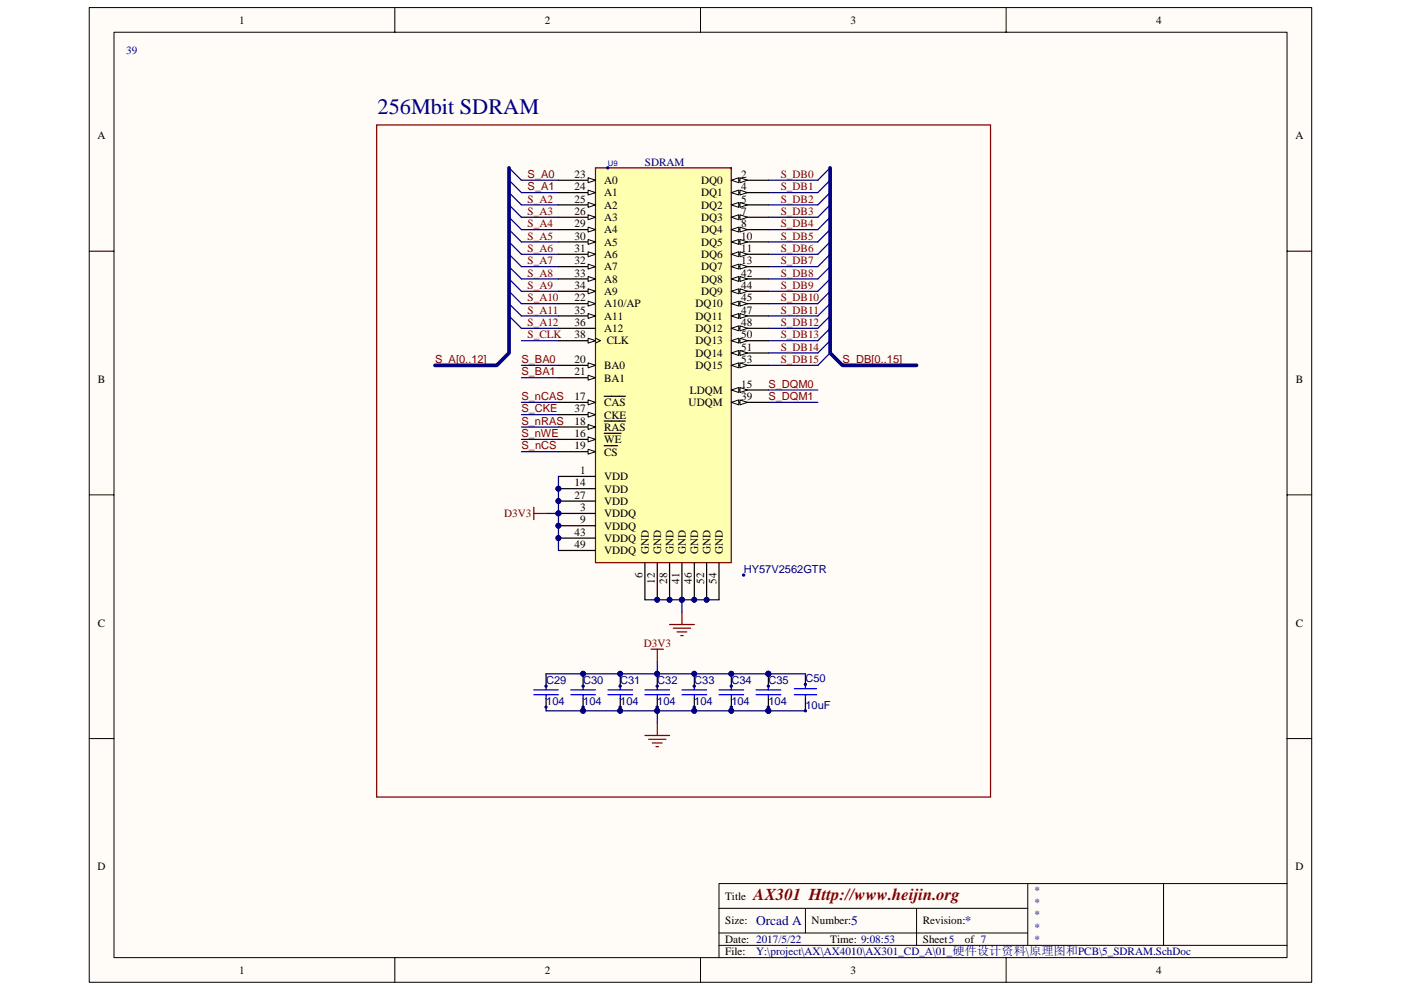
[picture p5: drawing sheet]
<svg xmlns="http://www.w3.org/2000/svg" width="297mm" height="210mm" viewBox="0 0 297 210" stroke-linecap="round" stroke-linejoin="round" font-family="sans-serif">
<path d="M18.9 1.6h259.2v206.7h-259.2z" fill="#fffcf8"/>
<path d="M18.9 1.6h259.2v206.7h-259.2z" fill="none" stroke="#000" stroke-width=".21"/>
<path d="M24.2 6.9h248.7v196.2h-248.7z" fill="#fffcf8"/>
<g fill="none" stroke="#000" stroke-width=".21">
<path d="M24.2 6.8h248.7v196.3h-248.7zM83.7 1.6v5.2M148.5 1.6v5.2M213.3 1.6v5.2M18.9 53.3h5.2M272.9 53.3h5.2M18.9 105h5.2M272.9 105h5.2M18.9 156.7h5.2M272.9 156.7h5.2M152.4 197.9h65.5M152.4 192.7h65.5"/>
<path d="M170.8 192.7v5.2M194.3 192.7v7.8M217.9 187.4v13.1M246.7 187.4h-94.3v15.7M272.9 187.4h-26.2v13.1M83.7 203.1v5.3M148.5 203.1v5.3M152.4 200.5h120.5M213.3 203.1v5.3"/>
</g>
<g fill="none" stroke="#000080" stroke-width=".26">
<path d="M110.6 38.2h7.8M162.9 38.2h10.5M110.6 48.7h7.8M110.6 51.3h7.8M110.6 53.9h7.8M110.6 56.6h7.8M110.6 59.2h7.8M110.6 40.9h7.8M110.6 43.5h7.8M110.6 46.1h7.8M162.9 48.7h10.5M162.9 51.3h10.5"/>
<path d="M162.9 53.9h10.5M162.9 56.6h10.5M162.9 59.2h10.5M162.9 40.9h10.5M162.9 43.5h10.5M162.9 46.1h10.5M110.6 61.8h7.8M110.6 64.4h7.8M110.6 67h7.8M110.6 72.3h7.8M110.6 77.5h7.8M110.6 69.6h7.8"/>
<path d="M162.9 61.8h10.5M162.9 64.4h10.5M162.9 67h10.5M162.9 77.5h10.5M162.9 69.6h10.5M162.9 72.3h10.5M162.9 74.9h10.5M110.6 95.8h7.8M110.6 80.1h7.8M110.6 85.3h7.8M110.6 87.9h7.8M110.6 90.6h7.8"/>
<path d="M110.6 93.2h7.8M162.9 85.3h10.5M162.9 82.7h10.5M115.8 108.9h2.6M144.6 127.2v2.6"/>
</g>
<g fill="#000080" stroke="#000080" stroke-width=".21">
<circle cx="144.6" cy="127.2" r=".52"/>
<circle cx="118.4" cy="108.9" r=".51"/>
</g>
<path d="M126.3 35.6v83.7h28.7v-83.7z" fill-rule="evenodd" fill="#ffffb0" stroke="#800000" stroke-width=".26"/>
<path d="M155.1 38.2h7.8" fill="none" stroke="#000" stroke-width=".26"/>
<path d="M155.1 38.2l1.5-.5v1.1z" fill="#fffcf8"/>
<path d="M155.1 38.2l1.5-.5v1.1z" fill="none" stroke="#000" stroke-width=".21"/>
<path d="M156.9 37.7l1.6 .5-1.6 .6z" fill="#fffcf8"/>
<path d="M156.9 37.7l1.6 .5-1.6 .6z" fill="none" stroke="#000" stroke-width=".21"/>
<path d="M155.1 40.9h7.8" fill="none" stroke="#000" stroke-width=".26"/>
<path d="M155.1 40.9l1.5-.6v1.1z" fill="#fffcf8"/>
<path d="M155.1 40.9l1.5-.6v1.1z" fill="none" stroke="#000" stroke-width=".21"/>
<path d="M156.9 40.3l1.6 .6-1.6 .5z" fill="#fffcf8"/>
<path d="M156.9 40.3l1.6 .6-1.6 .5z" fill="none" stroke="#000" stroke-width=".21"/>
<path d="M118.4 48.7h7.9" fill="none" stroke="#000" stroke-width=".26"/>
<path d="M124.7 48.2l1.6 .5-1.6 .5z" fill="#fffcf8"/>
<path d="M124.7 48.2l1.6 .5-1.6 .5zM126.3 71.7l1 .6-1 .5" fill="none" stroke="#000" stroke-width=".21"/>
<path d="M118.4 72.3h7.9" fill="none" stroke="#000" stroke-width=".26"/>
<path d="M124.7 71.7l1.6 .6-1.6 .5z" fill="#fffcf8"/>
<path d="M124.7 71.7l1.6 .6-1.6 .5z" fill="none" stroke="#000" stroke-width=".21"/>
<path d="M155.1 85.3h7.8" fill="none" stroke="#000" stroke-width=".26"/>
<path d="M155.1 85.3l1.5-.5v1.1z" fill="#fffcf8"/>
<path d="M155.1 85.3l1.5-.5v1.1z" fill="none" stroke="#000" stroke-width=".21"/>
<path d="M156.9 84.8l1.6 .5-1.6 .6z" fill="#fffcf8"/>
<path d="M156.9 84.8l1.6 .5-1.6 .6z" fill="none" stroke="#000" stroke-width=".21"/>
<path d="M155.1 43.5h7.8" fill="none" stroke="#000" stroke-width=".26"/>
<path d="M155.1 43.5l1.5-.6v1.1z" fill="#fffcf8"/>
<path d="M155.1 43.5l1.5-.6v1.1z" fill="none" stroke="#000" stroke-width=".21"/>
<path d="M156.9 42.9l1.6 .6-1.6 .5z" fill="#fffcf8"/>
<path d="M156.9 42.9l1.6 .6-1.6 .5z" fill="none" stroke="#000" stroke-width=".21"/>
<path d="M155.1 46.1h7.8" fill="none" stroke="#000" stroke-width=".26"/>
<path d="M155.1 46.1l1.5-.5v1z" fill="#fffcf8"/>
<path d="M155.1 46.1l1.5-.5v1z" fill="none" stroke="#000" stroke-width=".21"/>
<path d="M156.9 45.6l1.6 .5-1.6 .5z" fill="#fffcf8"/>
<path d="M156.9 45.6l1.6 .5-1.6 .5z" fill="none" stroke="#000" stroke-width=".21"/>
<path d="M118.4 38.2h7.9" fill="none" stroke="#000" stroke-width=".26"/>
<path d="M124.7 37.7l1.6 .5-1.6 .6z" fill="#fffcf8"/>
<path d="M124.7 37.7l1.6 .5-1.6 .6z" fill="none" stroke="#000" stroke-width=".21"/>
<path d="M118.4 40.9h7.9" fill="none" stroke="#000" stroke-width=".26"/>
<path d="M124.7 40.3l1.6 .6-1.6 .5z" fill="#fffcf8"/>
<path d="M124.7 40.3l1.6 .6-1.6 .5z" fill="none" stroke="#000" stroke-width=".21"/>
<path d="M118.4 43.5h7.9" fill="none" stroke="#000" stroke-width=".26"/>
<path d="M124.7 42.9l1.6 .6-1.6 .5z" fill="#fffcf8"/>
<path d="M124.7 42.9l1.6 .6-1.6 .5z" fill="none" stroke="#000" stroke-width=".21"/>
<path d="M118.4 46.1h7.9" fill="none" stroke="#000" stroke-width=".26"/>
<path d="M124.7 45.6l1.6 .5-1.6 .5z" fill="#fffcf8"/>
<path d="M124.7 45.6l1.6 .5-1.6 .5z" fill="none" stroke="#000" stroke-width=".21"/>
<path d="M118.4 51.3h7.9" fill="none" stroke="#000" stroke-width=".26"/>
<path d="M124.7 50.8l1.6 .5-1.6 .5z" fill="#fffcf8"/>
<path d="M124.7 50.8l1.6 .5-1.6 .5z" fill="none" stroke="#000" stroke-width=".21"/>
<path d="M118.4 53.9h7.9" fill="none" stroke="#000" stroke-width=".26"/>
<path d="M124.7 53.4l1.6 .5-1.6 .6z" fill="#fffcf8"/>
<path d="M124.7 53.4l1.6 .5-1.6 .6z" fill="none" stroke="#000" stroke-width=".21"/>
<path d="M118.4 56.6h7.9" fill="none" stroke="#000" stroke-width=".26"/>
<path d="M124.7 56l1.6 .6-1.6 .5z" fill="#fffcf8"/>
<path d="M124.7 56l1.6 .6-1.6 .5z" fill="none" stroke="#000" stroke-width=".21"/>
<path d="M118.4 59.2h7.9" fill="none" stroke="#000" stroke-width=".26"/>
<path d="M124.7 58.7l1.6 .5-1.6 .5z" fill="#fffcf8"/>
<path d="M124.7 58.7l1.6 .5-1.6 .5z" fill="none" stroke="#000" stroke-width=".21"/>
<path d="M118.4 61.8h7.9" fill="none" stroke="#000" stroke-width=".26"/>
<path d="M124.7 61.3l1.6 .5-1.6 .5z" fill="#fffcf8"/>
<path d="M124.7 61.3l1.6 .5-1.6 .5z" fill="none" stroke="#000" stroke-width=".21"/>
<path d="M118.4 64.4h7.9" fill="none" stroke="#000" stroke-width=".26"/>
<path d="M124.7 63.9l1.6 .5-1.6 .5z" fill="#fffcf8"/>
<path d="M124.7 63.9l1.6 .5-1.6 .5z" fill="none" stroke="#000" stroke-width=".21"/>
<path d="M118.4 67h7.9" fill="none" stroke="#000" stroke-width=".26"/>
<path d="M124.7 66.5l1.6 .5-1.6 .5z" fill="#fffcf8"/>
<path d="M124.7 66.5l1.6 .5-1.6 .5z" fill="none" stroke="#000" stroke-width=".21"/>
<path d="M118.4 80.1h7.9" fill="none" stroke="#000" stroke-width=".26"/>
<path d="M124.7 79.6l1.6 .5-1.6 .5z" fill="#fffcf8"/>
<path d="M124.7 79.6l1.6 .5-1.6 .5z" fill="none" stroke="#000" stroke-width=".21"/>
<path d="M118.4 77.5h7.9" fill="none" stroke="#000" stroke-width=".26"/>
<path d="M124.7 77l1.6 .5-1.6 .5z" fill="#fffcf8"/>
<path d="M124.7 77l1.6 .5-1.6 .5z" fill="none" stroke="#000" stroke-width=".21"/>
<path d="M155.1 48.7h7.8" fill="none" stroke="#000" stroke-width=".26"/>
<path d="M155.1 48.7l1.5-.5v1z" fill="#fffcf8"/>
<path d="M155.1 48.7l1.5-.5v1z" fill="none" stroke="#000" stroke-width=".21"/>
<path d="M156.9 48.2l1.6 .5-1.6 .5z" fill="#fffcf8"/>
<path d="M156.9 48.2l1.6 .5-1.6 .5z" fill="none" stroke="#000" stroke-width=".21"/>
<path d="M155.1 51.3h7.8" fill="none" stroke="#000" stroke-width=".26"/>
<path d="M155.1 51.3l1.5-.5v1z" fill="#fffcf8"/>
<path d="M155.1 51.3l1.5-.5v1z" fill="none" stroke="#000" stroke-width=".21"/>
<path d="M156.9 50.8l1.6 .5-1.6 .5z" fill="#fffcf8"/>
<path d="M156.9 50.8l1.6 .5-1.6 .5z" fill="none" stroke="#000" stroke-width=".21"/>
<path d="M155.1 53.9h7.8" fill="none" stroke="#000" stroke-width=".26"/>
<path d="M155.1 53.9l1.5-.5v1.1z" fill="#fffcf8"/>
<path d="M155.1 53.9l1.5-.5v1.1z" fill="none" stroke="#000" stroke-width=".21"/>
<path d="M156.9 53.4l1.6 .5-1.6 .6z" fill="#fffcf8"/>
<path d="M156.9 53.4l1.6 .5-1.6 .6z" fill="none" stroke="#000" stroke-width=".21"/>
<path d="M155.1 56.6h7.8" fill="none" stroke="#000" stroke-width=".26"/>
<path d="M155.1 56.6l1.5-.6v1.1z" fill="#fffcf8"/>
<path d="M155.1 56.6l1.5-.6v1.1z" fill="none" stroke="#000" stroke-width=".21"/>
<path d="M156.9 56l1.6 .6-1.6 .5z" fill="#fffcf8"/>
<path d="M156.9 56l1.6 .6-1.6 .5z" fill="none" stroke="#000" stroke-width=".21"/>
<path d="M155.1 59.2h7.8" fill="none" stroke="#000" stroke-width=".26"/>
<path d="M155.1 59.2l1.5-.5v1z" fill="#fffcf8"/>
<path d="M155.1 59.2l1.5-.5v1z" fill="none" stroke="#000" stroke-width=".21"/>
<path d="M156.9 58.7l1.6 .5-1.6 .5z" fill="#fffcf8"/>
<path d="M156.9 58.7l1.6 .5-1.6 .5z" fill="none" stroke="#000" stroke-width=".21"/>
<path d="M155.1 61.8h7.8" fill="none" stroke="#000" stroke-width=".26"/>
<path d="M155.1 61.8l1.5-.5v1z" fill="#fffcf8"/>
<path d="M155.1 61.8l1.5-.5v1z" fill="none" stroke="#000" stroke-width=".21"/>
<path d="M156.9 61.3l1.6 .5-1.6 .5z" fill="#fffcf8"/>
<path d="M156.9 61.3l1.6 .5-1.6 .5z" fill="none" stroke="#000" stroke-width=".21"/>
<path d="M155.1 64.4h7.8" fill="none" stroke="#000" stroke-width=".26"/>
<path d="M155.1 64.4l1.5-.5v1z" fill="#fffcf8"/>
<path d="M155.1 64.4l1.5-.5v1z" fill="none" stroke="#000" stroke-width=".21"/>
<path d="M156.9 63.9l1.6 .5-1.6 .5z" fill="#fffcf8"/>
<path d="M156.9 63.9l1.6 .5-1.6 .5z" fill="none" stroke="#000" stroke-width=".21"/>
<path d="M155.1 67h7.8" fill="none" stroke="#000" stroke-width=".26"/>
<path d="M155.1 67l1.5-.5v1z" fill="#fffcf8"/>
<path d="M155.1 67l1.5-.5v1z" fill="none" stroke="#000" stroke-width=".21"/>
<path d="M156.9 66.5l1.6 .5-1.6 .5z" fill="#fffcf8"/>
<path d="M156.9 66.5l1.6 .5-1.6 .5z" fill="none" stroke="#000" stroke-width=".21"/>
<path d="M155.1 69.6h7.8" fill="none" stroke="#000" stroke-width=".26"/>
<path d="M155.1 69.6l1.5-.5v1.1z" fill="#fffcf8"/>
<path d="M155.1 69.6l1.5-.5v1.1z" fill="none" stroke="#000" stroke-width=".21"/>
<path d="M156.9 69.1l1.6 .5-1.6 .6z" fill="#fffcf8"/>
<path d="M156.9 69.1l1.6 .5-1.6 .6z" fill="none" stroke="#000" stroke-width=".21"/>
<path d="M155.1 72.3h7.8" fill="none" stroke="#000" stroke-width=".26"/>
<path d="M155.1 72.3l1.5-.6v1.1z" fill="#fffcf8"/>
<path d="M155.1 72.3l1.5-.6v1.1z" fill="none" stroke="#000" stroke-width=".21"/>
<path d="M156.9 71.7l1.6 .6-1.6 .5z" fill="#fffcf8"/>
<path d="M156.9 71.7l1.6 .6-1.6 .5z" fill="none" stroke="#000" stroke-width=".21"/>
<path d="M155.1 74.9h7.8" fill="none" stroke="#000" stroke-width=".26"/>
<path d="M155.1 74.9l1.5-.6v1.1z" fill="#fffcf8"/>
<path d="M155.1 74.9l1.5-.6v1.1z" fill="none" stroke="#000" stroke-width=".21"/>
<path d="M156.9 74.3l1.6 .6-1.6 .5z" fill="#fffcf8"/>
<path d="M156.9 74.3l1.6 .6-1.6 .5z" fill="none" stroke="#000" stroke-width=".21"/>
<path d="M155.1 77.5h7.8" fill="none" stroke="#000" stroke-width=".26"/>
<path d="M155.1 77.5l1.5-.5v1z" fill="#fffcf8"/>
<path d="M155.1 77.5l1.5-.5v1z" fill="none" stroke="#000" stroke-width=".21"/>
<path d="M156.9 77l1.6 .5-1.6 .5z" fill="#fffcf8"/>
<path d="M156.9 77l1.6 .5-1.6 .5z" fill="none" stroke="#000" stroke-width=".21"/>
<path d="M155.1 82.7h7.8" fill="none" stroke="#000" stroke-width=".26"/>
<path d="M155.1 82.7l1.5-.5v1z" fill="#fffcf8"/>
<path d="M155.1 82.7l1.5-.5v1z" fill="none" stroke="#000" stroke-width=".21"/>
<path d="M156.9 82.2l1.6 .5-1.6 .5z" fill="#fffcf8"/>
<path d="M156.9 82.2l1.6 .5-1.6 .5z" fill="none" stroke="#000" stroke-width=".21"/>
<path d="M118.4 85.3h7.9" fill="none" stroke="#000" stroke-width=".26"/>
<path d="M124.7 84.8l1.6 .5-1.6 .6z" fill="#fffcf8"/>
<path d="M124.7 84.8l1.6 .5-1.6 .6z" fill="none" stroke="#000" stroke-width=".21"/>
<path d="M118.4 87.9h7.9M128.1 84.1h4.5" fill="none" stroke="#000" stroke-width=".26"/>
<path d="M124.7 87.4l1.6 .5-1.6 .6z" fill="#fffcf8"/>
<path d="M124.7 87.4l1.6 .5-1.6 .6z" fill="none" stroke="#000" stroke-width=".21"/>
<path d="M118.4 90.6h7.9" fill="none" stroke="#000" stroke-width=".26"/>
<path d="M124.7 90l1.6 .6-1.6 .5z" fill="#fffcf8"/>
<path d="M124.7 90l1.6 .6-1.6 .5z" fill="none" stroke="#000" stroke-width=".21"/>
<path d="M118.4 93.2h7.9M128.1 89.3h4.5" fill="none" stroke="#000" stroke-width=".26"/>
<path d="M124.7 92.7l1.6 .5-1.6 .5z" fill="#fffcf8"/>
<path d="M124.7 92.7l1.6 .5-1.6 .5z" fill="none" stroke="#000" stroke-width=".21"/>
<path d="M118.4 95.8h7.9M128.1 91.9h3.6" fill="none" stroke="#000" stroke-width=".26"/>
<path d="M124.7 95.3l1.6 .5-1.6 .5z" fill="#fffcf8"/>
<path d="M124.7 95.3l1.6 .5-1.6 .5z" fill="none" stroke="#000" stroke-width=".21"/>
<g fill="none" stroke="#000" stroke-width=".26">
<path d="M118.4 69.6h7.9M128.1 94.5h2.8M118.4 101h7.9M118.4 103.7h7.9M118.4 106.3h7.9M118.4 108.9h7.9M118.4 111.5h7.9M118.4 114.1h7.9M118.4 116.8h7.9M136.7 119.4v7.8M139.4 119.4v7.8M142 119.4v7.8"/>
<path d="M144.6 119.4v7.8M147.2 119.4v7.8M149.8 119.4v7.8M152.4 119.4v7.8M115.8 142.9v2.6M115.8 148.2v2.6M123.6 142.9v2.6M123.6 148.2v2.6M131.5 142.9v2.6M131.5 148.2v2.6M139.4 142.9v2.6M139.4 148.2v2.6"/>
<path d="M147.2 142.9v2.6M147.2 148.2v2.6M155.1 142.9v2.6M155.1 148.2v2.6M162.9 142.9v2.6M162.9 148.2v2.6M170.8 142.9v2.6M170.8 148.2v2.6"/>
</g>
<g fill="#000080" stroke="#000080" stroke-width=".21">
<path d="M154.9 149.8h.3l.1 .3h-.4z" fill-rule="evenodd"/>
<path d="M115.6 145.3h.3v.4h-.3z" fill-rule="evenodd"/>
<path d="M147 149.8h.4v.3h-.4z" fill-rule="evenodd"/>
<path d="M162.7 145.3h.4l-.1 .4h-.3z" fill-rule="evenodd"/>
<path d="M170.6 145h.4l-.1 .3h-.3z" fill-rule="evenodd"/>
<circle cx="118.4" cy="103.7" r=".52"/>
<circle cx="118.4" cy="106.3" r=".52"/>
<circle cx="118.4" cy="108.9" r=".51"/>
<circle cx="118.4" cy="111.5" r=".52"/>
<circle cx="118.4" cy="114.1" r=".52"/>
<circle cx="139.3" cy="127.2" r=".51"/>
<circle cx="142" cy="127.2" r=".51"/>
<circle cx="144.6" cy="127.2" r=".52"/>
<circle cx="147.2" cy="127.2" r=".51"/>
<circle cx="149.8" cy="127.2" r=".51"/>
<circle cx="128.9" cy="35.6" r=".25"/>
<circle cx="157.7" cy="122" r=".25"/>
<circle cx="139.3" cy="150.8" r=".51"/>
<circle cx="139.3" cy="142.9" r=".51"/>
<circle cx="139.3" cy="145.5" r=".25"/>
<circle cx="139.3" cy="150" r=".25"/>
<circle cx="123.6" cy="142.9" r=".52"/>
<circle cx="123.6" cy="150.8" r=".52"/>
<circle cx="123.6" cy="145.5" r=".25"/>
<circle cx="123.6" cy="150" r=".25"/>
<circle cx="131.5" cy="142.9" r=".51"/>
<circle cx="131.5" cy="150.8" r=".51"/>
<circle cx="131.5" cy="145.5" r=".25"/>
<circle cx="131.5" cy="150" r=".25"/>
<circle cx="155" cy="142.9" r=".51"/>
<circle cx="155" cy="150.8" r=".51"/>
<circle cx="155" cy="145.5" r=".25"/>
<circle cx="115.8" cy="150" r=".24"/>
<circle cx="147.2" cy="142.9" r=".51"/>
<circle cx="147.2" cy="150.8" r=".51"/>
<circle cx="147.2" cy="145.5" r=".25"/>
<circle cx="162.9" cy="142.9" r=".51"/>
<circle cx="162.9" cy="150.8" r=".51"/>
<circle cx="162.9" cy="150" r=".24"/>
<circle cx="170.8" cy="150.8" r=".24"/>
</g>
<g fill="none" stroke="#800000" stroke-width=".26">
<path d="M79.9 26.5h130.1v142.6h-130.1zM113.2 107.6v2.6M113.2 108.9h2.6M138 137.7h2.6M139.4 137.7v2.6M142 132.5h5.2M142.7 133.2h3.7M143.5 134h2.1M144.3 134.8h.5M144.6 129.8v2.7M136.7 156h5.3M137.5 156.8h3.7"/>
<path d="M138.3 157.6h2.1M139.1 158.4h.5M139.4 153.4v2.6"/>
</g>
<g fill="none" stroke="#000080" stroke-width=".26">
<path d="M107.9 38.2l2.7 2.7M107.9 35.6l2.7 2.6M176 38.2l-2.6 2.7M176 35.6l-2.6 2.6M107.9 48.7l2.7 2.6M107.9 46.1l2.7 2.6M107.9 43.5l2.7 2.6M107.9 40.9l2.7 2.6M107.9 59.2l2.7 2.6M107.9 56.6l2.7 2.6M107.9 53.9l2.7 2.7M107.9 51.3l2.7 2.6"/>
<path d="M176 48.7l-2.6 2.6M176 46.1l-2.6 2.6M176 43.5l-2.6 2.6M176 40.9l-2.6 2.6M176 59.2l-2.6 2.6M176 56.6l-2.6 2.6M176 53.9l-2.6 2.7M176 51.3l-2.6 2.6M107.9 64.4l2.7 2.6M107.9 61.8l2.7 2.6M107.9 67l2.7 2.6M176 69.6l-2.6 2.7"/>
<path d="M176 67l-2.6 2.6M176 64.4l-2.6 2.6M176 61.8l-2.6 2.6M176 74.9l-2.6 2.6M176 72.3l-2.6 2.6M118.4 101v15.8M136.7 127.2h15.7M115.8 142.9h55M115.8 150.8h55M139.4 140.3v2.6M139.4 150.8v2.6"/>
</g>
<g fill="none" stroke="#00f" stroke-width=".26">
<path d="M113.2 147.4h5.2M113.2 146.3h5.2M115.8 145.5v.8M115.8 147.4v.8M121 147.4h5.3M121 146.3h5.3M123.6 145.5v.8M123.6 147.4v.8M128.9 147.4h5.2M128.9 146.3h5.2M131.5 145.5v.8M131.5 147.4v.8"/>
<path d="M136.7 147.4h5.3M136.7 146.3h5.3M139.4 145.5v.8M139.4 147.4v.8M144.6 147.4h5.2M144.6 146.3h5.2M147.2 145.5v.8M147.2 147.4v.8M152.4 147.4h5.3M152.4 146.3h5.3M155.1 145.5v.8M155.1 147.4v.8"/>
<path d="M160.3 147.4h5.2M160.3 146.3h5.2M162.9 145.5v.8M162.9 147.4v.8M168.4 147.4h4.7M168.4 146.1h4.7M170.8 145.5v.6M170.8 147.4v.8"/>
</g>
<path d="M107.9 35.6v39.3l-2.6 2.6h-13.1M176 35.6v39.3l2.6 2.6h15.7" fill="none" stroke="#000080" stroke-width=".78"/>
<text font-size="4.7" fill="#000080" x="80" y="24.1">256Mbit SDRAM</text>
<text font-size="3.5" fill="#800000" x="159.8" y="190.8">AX301 Http://www.heijin.org</text>
<g font-size="2.8" fill="#000080">
<text x="160.3" y="196.2">Orcad A</text>
<text x="180.5" y="196.2">5</text>
<text x="204.6" y="196.2">*</text>
</g>
<g font-size="2.4">
<text x="50.7" y="5">1</text>
<text x="115.5" y="5">2</text>
<text x="180.3" y="5">3</text>
<text x="245.1" y="5">4</text>
<text x="20.7" y="29.5">A</text>
<text x="274.7" y="29.5">A</text>
<text x="121.8" y="37.7">23</text>
<text x="121.8" y="40.3">24</text>
<text x="128.1" y="39">A0</text>
<text x="128.1" y="41.7">A1</text>
<text x="148.6" y="39">DQ0</text>
<text x="148.6" y="41.7">DQ1</text>
<text x="157.2" y="37.7">2</text>
<text x="157.2" y="40.3">4</text>
<text x="121.8" y="43">25</text>
<text x="121.8" y="45.6">26</text>
<text x="128.1" y="44.3">A2</text>
<text x="128.1" y="46.9">A3</text>
<text x="148.6" y="44.3">DQ2</text>
<text x="148.6" y="46.9">DQ3</text>
<text x="157.2" y="43">5</text>
<text x="157.2" y="45.6">7</text>
<text x="121.8" y="48.2">29</text>
<text x="121.8" y="50.8">30</text>
<text x="121.8" y="53.4">31</text>
<text x="128.1" y="49.5">A4</text>
<text x="128.1" y="52.1">A5</text>
<text x="148.6" y="49.5">DQ4</text>
<text x="148.6" y="52.1">DQ5</text>
<text x="157.2" y="48.2">8</text>
<text x="157.2" y="50.8">10</text>
<text x="157.2" y="53.4">11</text>
<text x="121.8" y="56">32</text>
<text x="121.8" y="58.7">33</text>
<text x="128.1" y="54.7">A6</text>
<text x="128.1" y="57.4">A7</text>
<text x="128.1" y="60">A8</text>
<text x="148.6" y="54.7">DQ6</text>
<text x="148.6" y="57.4">DQ7</text>
<text x="148.6" y="60">DQ8</text>
<text x="157.2" y="56">13</text>
<text x="157.2" y="58.7">42</text>
<text x="121.8" y="61.3">34</text>
<text x="121.8" y="63.9">22</text>
<text x="128.1" y="62.6">A9</text>
<text x="128.1" y="65.2">A10/AP</text>
<text x="147.5" y="65.2">DQ10</text>
<text x="148.6" y="62.6">DQ9</text>
<text x="157.2" y="61.3">44</text>
<text x="157.2" y="63.9">45</text>
<text x="121.8" y="66.5">35</text>
<text x="121.8" y="69.1">36</text>
<text x="121.8" y="71.8">38</text>
<text x="128.1" y="67.8">A11</text>
<text x="128.1" y="70.4">A12</text>
<text x="147.5" y="67.8">DQ11</text>
<text x="147.5" y="70.4">DQ12</text>
<text x="157.2" y="66.5">47</text>
<text x="157.2" y="69.1">48</text>
<text x="157.2" y="71.8">50</text>
<text x="121.8" y="77">20</text>
<text x="128.6" y="73.1">CLK</text>
<text x="147.5" y="73.1">DQ13</text>
<text x="147.5" y="75.7">DQ14</text>
<text x="157.2" y="74.4">51</text>
<text x="157.2" y="77">53</text>
<text x="20.7" y="81.2">B</text>
<text x="121.8" y="79.6">21</text>
<text x="128.1" y="80.9">BA1</text>
<text x="128.1" y="78.3">BA0</text>
<text x="146.3" y="83.5">LDQM</text>
<text x="147.5" y="78.3">DQ15</text>
<text x="157.2" y="82.2">15</text>
<text x="274.7" y="81.2">B</text>
<text x="121.8" y="84.8">17</text>
<text x="121.8" y="87.5">37</text>
<text x="128.1" y="86.1">CAS</text>
<text x="128.1" y="88.8">CKE</text>
<text x="146" y="86.1">UDQM</text>
<text x="157.2" y="84.8">39</text>
<text x="121.8" y="90.1">18</text>
<text x="121.8" y="92.7">16</text>
<text x="121.8" y="95.3">19</text>
<text x="128.1" y="91.4">RAS</text>
<text x="128.1" y="94">WE</text>
<text x="123" y="100.5">1</text>
<text x="128.1" y="96.6">CS</text>
<text x="128.1" y="101.9">VDD</text>
<text x="121.8" y="103.2">14</text>
<text x="121.8" y="105.8">27</text>
<text x="128.1" y="104.5">VDD</text>
<text x="128.1" y="107.1">VDD</text>
<text x="121.8" y="113.6">43</text>
<text x="123" y="108.4">3</text>
<text x="123" y="111">9</text>
<text x="128.1" y="109.7">VDDQ</text>
<text x="128.1" y="112.3">VDDQ</text>
<text x="121.8" y="116.2">49</text>
<text x="128.1" y="114.9">VDDQ</text>
<text x="128.1" y="117.6">VDDQ</text>
<text x="137.5" y="117.5" transform="rotate(-90 137.5 117.5)">GND</text>
<text x="140.2" y="117.5" transform="rotate(-90 140.2 117.5)">GND</text>
<text x="142.8" y="117.5" transform="rotate(-90 142.8 117.5)">GND</text>
<text x="145.4" y="117.5" transform="rotate(-90 145.4 117.5)">GND</text>
<text x="148" y="117.5" transform="rotate(-90 148 117.5)">GND</text>
<text x="150.6" y="117.5" transform="rotate(-90 150.6 117.5)">GND</text>
<text x="153.2" y="117.5" transform="rotate(-90 153.2 117.5)">GND</text>
<text x="136.2" y="122.7" transform="rotate(-90 136.2 122.7)">6</text>
<text x="138.8" y="123.8" transform="rotate(-90 138.8 123.8)">12</text>
<text x="141.5" y="123.8" transform="rotate(-90 141.5 123.8)">28</text>
<text x="144.1" y="123.8" transform="rotate(-90 144.1 123.8)">41</text>
<text x="146.7" y="123.8" transform="rotate(-90 146.7 123.8)">46</text>
<text x="149.3" y="123.8" transform="rotate(-90 149.3 123.8)">52</text>
<text x="151.9" y="123.8" transform="rotate(-90 151.9 123.8)">54</text>
<text x="20.7" y="132.9">C</text>
<text x="274.7" y="132.9">C</text>
<text x="20.7" y="184.6">D</text>
<text x="274.7" y="184.6">D</text>
<text x="153.8" y="190.8">Title</text>
<text x="153.8" y="196.1">Size:</text>
<text x="172.1" y="196.1">Number:</text>
<text x="195.7" y="196.1">Revision:</text>
<text x="153.8" y="200">Date: 2017/5/22</text>
<text x="153.8" y="202.6">File:</text>
<text x="176" y="200">Time: 9:08:53</text>
<text x="195.7" y="200">Sheet5</text>
<text x="204.6" y="200">of 7</text>
<text x="50.7" y="206.5">1</text>
<text x="115.5" y="206.5">2</text>
<text x="180.3" y="206.5">3</text>
<text x="245.1" y="206.5">4</text>
</g>
<g font-size="2.4" fill="#000080">
<text x="26.8" y="11.6">39</text>
<text x="136.7" y="35.1">SDRAM</text>
<text x="219.2" y="189.5">*</text>
<text x="219.2" y="192.2">*</text>
<text x="219.2" y="194.8">*</text>
<text x="219.2" y="197.4">*</text>
<text x="160.3" y="202.6">Y:\project\AX\AX4010\AX301_CD_A\01_硬件设计资料\原理图和PCB\5_SDRAM.SchDoc</text>
<text x="219.2" y="200">*</text>
</g>
<g font-size="2.4" fill="#800000">
<text x="165.5" y="37.7">S_DB0</text>
<text x="165.5" y="40.3">S_DB1</text>
<text x="111.9" y="43">S_A2</text>
<text x="111.9" y="45.6">S_A3</text>
<text x="165.5" y="43">S_DB2</text>
<text x="165.5" y="45.6">S_DB3</text>
<text x="111.9" y="48.2">S_A4</text>
<text x="111.9" y="50.8">S_A5</text>
<text x="111.9" y="53.4">S_A6</text>
<text x="165.5" y="48.2">S_DB4</text>
<text x="165.5" y="50.8">S_DB5</text>
<text x="165.5" y="53.4">S_DB6</text>
<text x="111.9" y="56">S_A7</text>
<text x="111.9" y="58.7">S_A8</text>
<text x="165.5" y="56">S_DB7</text>
<text x="165.5" y="58.7">S_DB8</text>
<text x="111.9" y="61.3">S_A9</text>
<text x="111.9" y="63.9">S_A10</text>
<text x="165.5" y="61.3">S_DB9</text>
<text x="165.5" y="63.9">S_DB10</text>
<text x="111.9" y="66.5">S_A11</text>
<text x="111.9" y="69.1">S_A12</text>
<text x="111.9" y="71.8">S_CLK</text>
<text x="165.5" y="66.5">S_DB11</text>
<text x="165.5" y="69.1">S_DB12</text>
<text x="165.5" y="71.8">S_DB13</text>
<text x="165.5" y="74.4">S_DB14</text>
<text x="165.5" y="77">S_DB15</text>
<text x="106.9" y="109.7">D3V3</text>
<text x="136.5" y="137.2">D3V3</text>
</g>
<g font-size="2.3" fill="#800000">
<text x="111.9" y="37.7">S_A0</text>
<text x="111.9" y="40.4">S_A1</text>
<text x="92.2" y="77">S_A[0..12]</text>
<text x="110.6" y="77">S_BA0</text>
<text x="178.6" y="77">S_DB[0..15]</text>
<text x="110.6" y="79.6">S_BA1</text>
<text x="162.9" y="82.2">S_DQM0</text>
<text x="110.6" y="84.9">S_nCAS</text>
<text x="110.6" y="87.5">S_CKE</text>
<text x="162.9" y="84.9">S_DQM1</text>
<text x="110.6" y="95.3">S_nCS</text>
<text x="110.6" y="90.1">S_nRAS</text>
<text x="110.6" y="92.7">S_nWE</text>
</g>
<g font-size="2.3" fill="#000080">
<text x="157.7" y="121.5">HY57V2562GTR</text>
<text x="115.8" y="145.1">C29</text>
<text x="115.8" y="149.5">104</text>
<text x="123.7" y="145.1">C30</text>
<text x="123.7" y="149.5">104</text>
<text x="131.5" y="145.1">C31</text>
<text x="131.5" y="149.5">104</text>
<text x="139.4" y="145.1">C32</text>
<text x="139.4" y="149.5">104</text>
<text x="147.2" y="145.1">C33</text>
<text x="147.2" y="149.5">104</text>
<text x="155.1" y="145.1">C34</text>
<text x="155.1" y="149.5">104</text>
<text x="162.9" y="145.1">C35</text>
<text x="162.9" y="149.5">104</text>
<text x="170.8" y="144.7">C50</text>
<text x="170.8" y="150.3">10uF</text>
</g>
<text font-size="1.6" fill="#000080" x="128.9" y="35.3">U9</text>
</svg>
